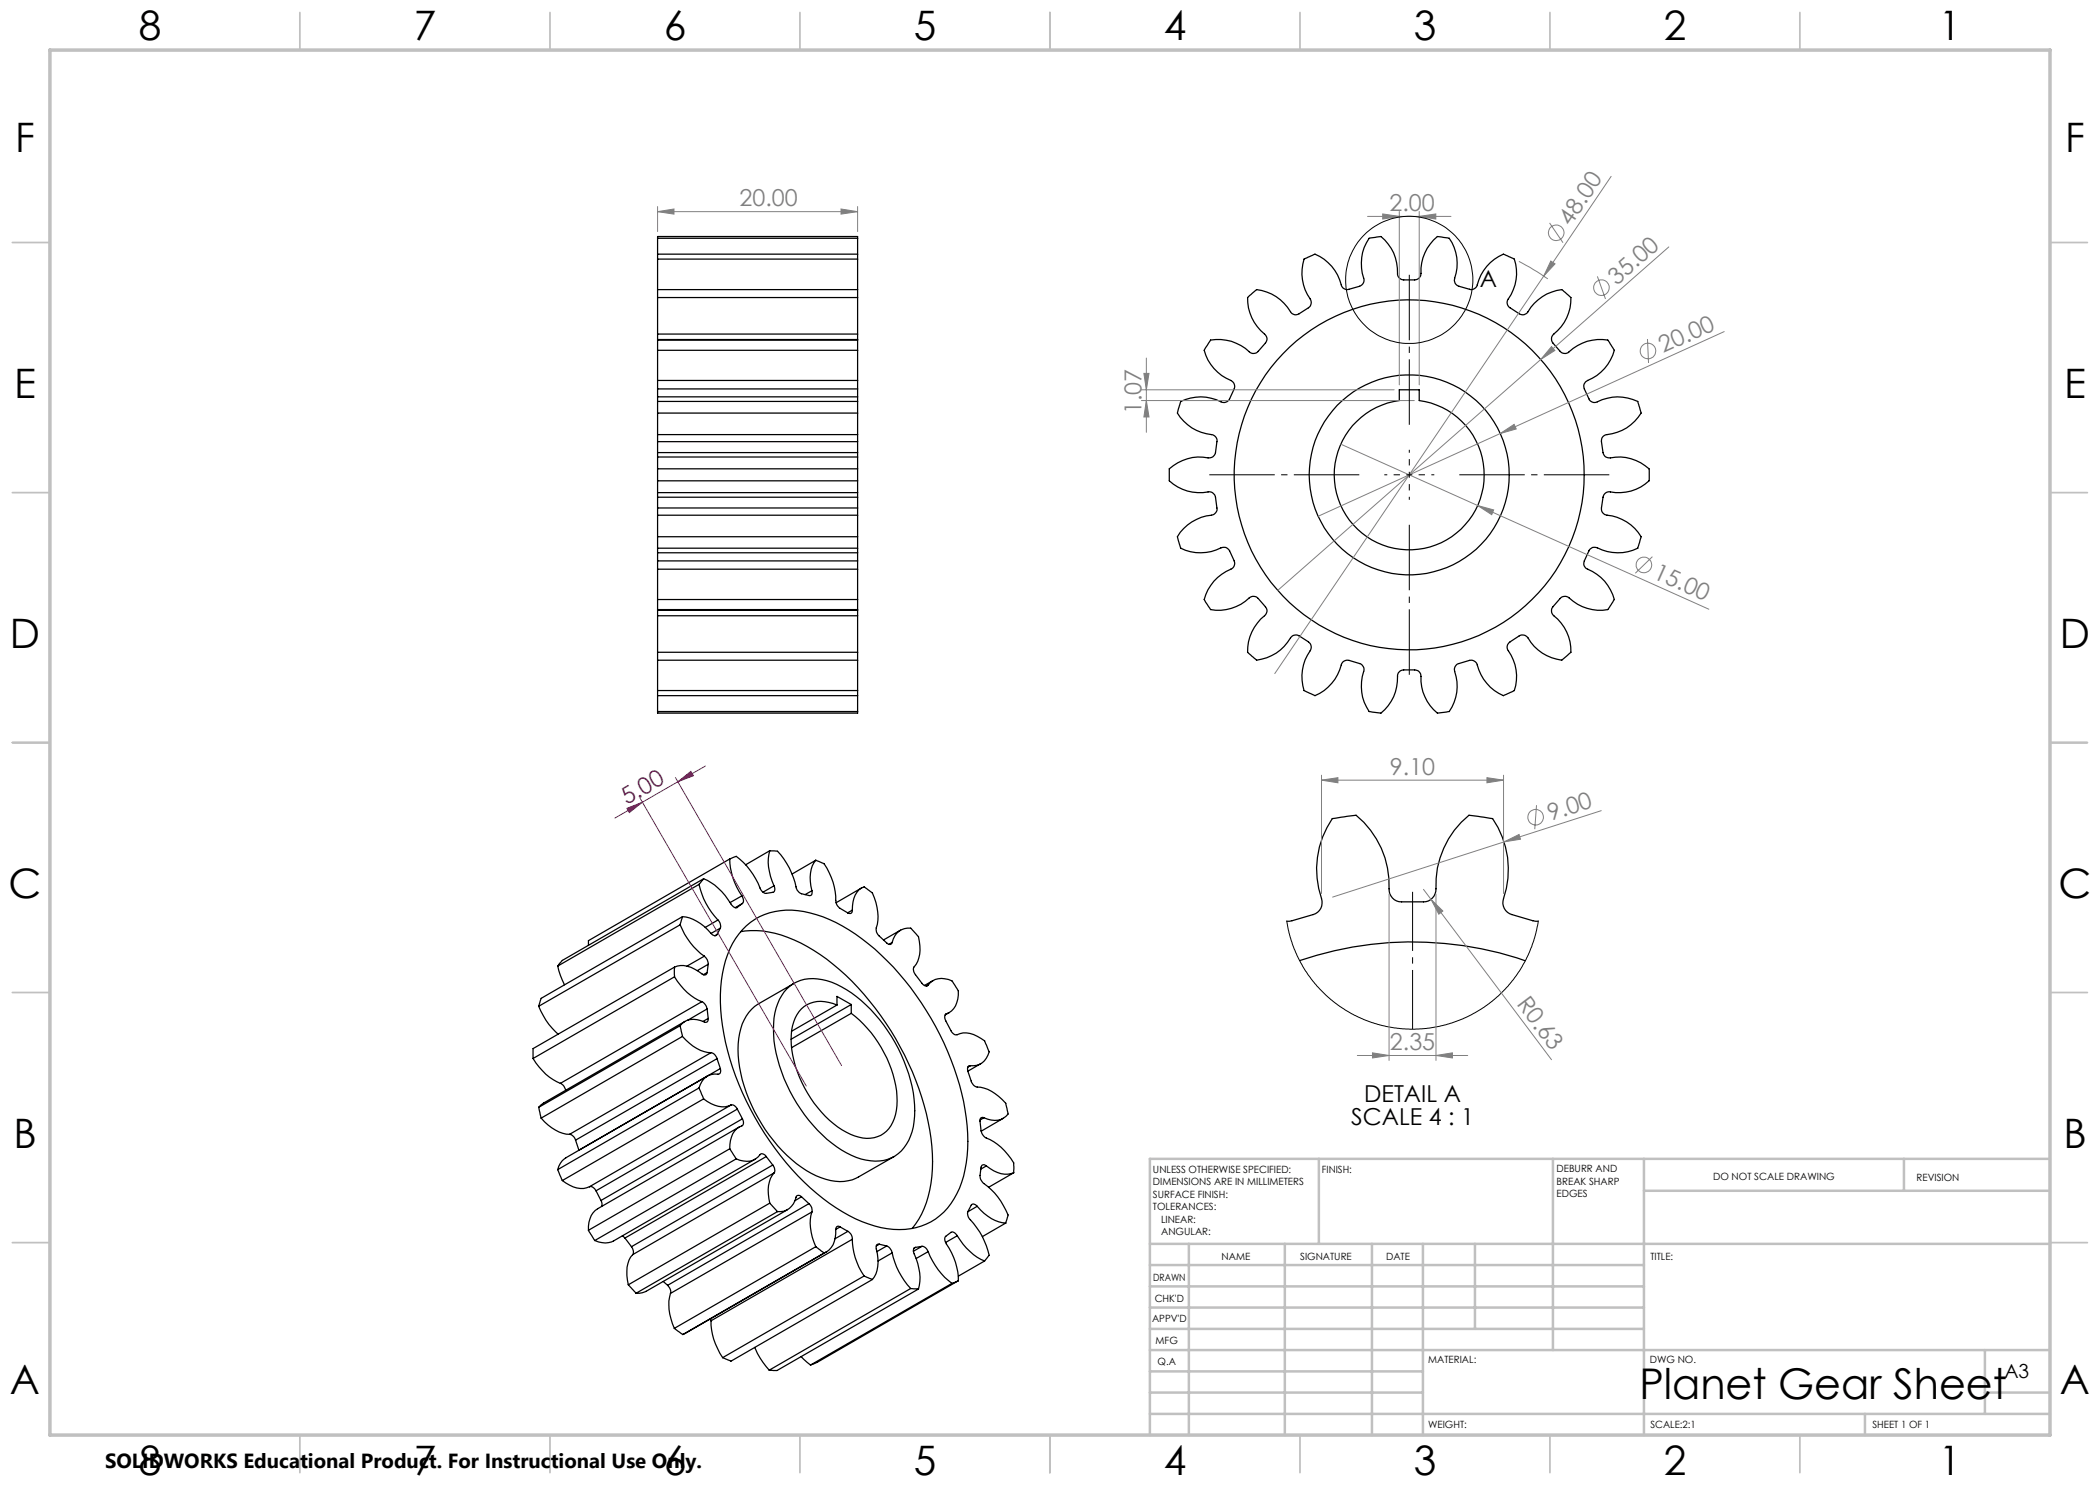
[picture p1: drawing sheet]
<svg xmlns="http://www.w3.org/2000/svg" width="420mm" height="297mm" viewBox="0 0 420 297" stroke-linecap="round" stroke-linejoin="round" font-family="sans-serif">
<g fill="none" stroke="#000" stroke-width=".25">
<path d="M131.5 59.5v7.3M131.5 57.9v1.6M131.5 51.8v6.1M131.5 50.8v1M131.5 47.7v3.1M131.5 47.7v-.4h40v.4M131.5 59.5h40M131.5 57.9h40M131.5 51.8h40M131.5 50.8h40M131.5 47.7h40M171.5 59.5v7.3"/>
<path d="M171.5 57.9v1.6M171.5 51.8v6.1M171.5 50.8v1M171.5 47.7v3.1M249.5 59.5l1.8-1.6a9.6 9.6 0 0 1 7.1 4.8l.7 .3 .7-.2 2.1-1.4 .4-.9a2.66 2.66 0 0 0-.8-1.6 9.2 9.2 0 0 1-.7-7.1l2.2-1a9.6 9.6 0 0 1 5.5 6.6l.3 .3 .8 .2 2.3-.6 .6-.5 .3-.4a2.57 2.57 0 0 0-.3-1.8 9.1 9.1 0 0 1 1.3-6.9l2.4-.4a9.7 9.7 0 0 1 3.4 7.9l.4 .5 .7 .3 2.5-.1 .5-.2 .3-.3a2.66 2.66 0 0 0 .2-1.8 9.1 9.1 0 0 1 3.3-6.3l2.3 .4a9.4 9.4 0 0 1 1.1 8.4l.2 .7 .7 .5 2.3 .6 1-.3a2.38 2.38 0 0 0 .7-1.6 8.9 8.9 0 0 1 4.9-5.2l2.2 1a9.5 9.5 0 0 1-1.5 8.5l.1 .7 .3 .4 2.3 1.5 .5 .1 .4-.2a2.23 2.23 0 0 0 1.2-1.3 9.2 9.2 0 0 1 6.1-3.6l1.9 1.6a9.1 9.1 0 0 1-3.6 7.5l-.3 .7 .1 .7 1.6 1.9a1.24 1.24 0 0 0 1.8 0 9 9 0 0 1 7.8-2.3l1.3 2.1a9.7 9.7 0 0 1-5.8 6.3l-.3 .6 .1 .8 1 2.2 .8 .5a2.64 2.64 0 0 0 1.7-.6 9.1 9.1 0 0 1 7.2 .4l.6 2.3a9.6 9.6 0 0 1-7.3 4.5l-.5 .5-.1 .5 .3 2.4 .5 .9 .7 .2a9.1 9.1 0 0 1 8 2.2v2.4a9.5 9.5 0 0 1-8.2 2.2l-.5 .2-.4 .6-.4 2.4 .1 .7 .5 .6 .3 .1a9.3 9.3 0 0 1 7 4.3l-.6 2.3a9.3 9.3 0 0 1-8.4-.1h-.7l-.6 .5-1 2.2a1.19 1.19 0 0 0 .6 1.6 8.9 8.9 0 0 1 5.4 6.1l-1.3 2a9.1 9.1 0 0 1-7.9-2.5l-.5-.1-.8 .1-1.8 2a1.29 1.29 0 0 0 .2 1.8 9 9 0 0 1 3.4 7.3l-1.9 1.5a9.1 9.1 0 0 1-6.8-4.6l-.5-.3-.7-.1-2.3 1.4a1.22 1.22 0 0 0-.3 1.7 8.9 8.9 0 0 1 1.2 8l-2.2 1a9.7 9.7 0 0 1-5.5-6.6l-.6-.4-.5-.1-2.6 .8-.5 .5-.1 .8a9.2 9.2 0 0 1-1.1 8.2l-2.3 .3a9.4 9.4 0 0 1-3.4-7.8l-.4-.6-.5-.2h-2.5l-.7 .2-.3 .3-.2 .5a9.1 9.1 0 0 1-3.3 7.6l-2.4-.3a9.8 9.8 0 0 1-1-8.5l-.1-.5-.6-.5-2.3-.7-.5-.1-.5 .2-.5 .5a9.1 9.1 0 0 1-5.3 6.4l-2.2-1a9.3 9.3 0 0 1 1.3-8.2l.2-.5-.3-.7-2.2-1.5a1.27 1.27 0 0 0-1.7 .4 9 9 0 0 1-6.8 4.4l-1.8-1.5a9.8 9.8 0 0 1 3.7-7.7l.2-.5-.2-.7-1.6-1.9-.6-.4h-.5l-.5 .1a9.2 9.2 0 0 1-7.9 2.5l-1.3-2a9.5 9.5 0 0 1 5.8-6.3l.2-.4 .1-.8-1-2.2-.7-.7h-.8a9.3 9.3 0 0 1-8.3 .1l-.6-2.3a9.6 9.6 0 0 1 7.2-4.4l.6-.6 .1-.4-.4-2.7-.6-.7a2.58 2.58 0 0 0-1.8 0 8.9 8.9 0 0 1-6.7-2.3v-2.4a9.3 9.3 0 0 1 8-2.2l.7-.2 .4-.6 .4-2.5a1.22 1.22 0 0 0-1.1-1.4 8.9 8.9 0 0 1-6.8-4.3l.6-2.3a9.6 9.6 0 0 1 8.6 .2l.7-.2 .4-.3 1-2.2 .1-.5-.1-.5-.4-.6a9.4 9.4 0 0 1-5.6-6.1l1.3-2.1a9.8 9.8 0 0 1 8.2 2.6l.7 .1 .5-.3 1.6-1.8 .3-.7-.3-.9a9.3 9.3 0 0 1-3.6-7.5zM131.5 79.4v.9M131.5 70.1v6M131.5 68v2.1M131.5 76.1v1.7M131.5 66.8v1.1M131.5 79.4h40M131.5 67.9h40"/>
<path d="M131.5 76.1h40M131.5 70.1h40M131.5 68h40M131.5 67.9v.1M131.5 77.8v1.6M131.5 77.8h40M131.5 66.8h40M171.5 79.4v.9M171.5 70.1v6M171.5 68v2.1M171.5 76.1v1.7M171.5 66.8v1.1"/>
<path d="M171.5 67.9v.1M171.5 77.8v1.6M131.5 93.8v2.4M131.5 91.4v2.4M131.5 96.2v2.3M131.5 80.3v2.3M131.5 82.6v4.3M131.5 90.5v.9M131.5 98.5v.9M131.5 86.9v1.4M131.5 91.4h40M131.5 98.5h40"/>
<path d="M131.5 96.2h40M131.5 93.8h40M131.5 80.3h40M131.5 82.6h40M131.5 86.9h40M131.5 90.5h40M131.5 99.4h40M131.5 88.3v2.2M131.5 99.4v2.2M131.5 88.3h40M171.5 93.8v2.4M171.5 91.4v2.4"/>
<path d="M171.5 96.2v2.3M171.5 80.3v2.3M171.5 82.6v4.3M171.5 90.5v.9M171.5 98.5v.9M171.5 86.9v1.4M171.5 88.3v2.2M171.5 99.4v2.2M271.4 84.3a14.7 14.7 0 0 1 8.5-4.2v-2.1h3.9v2.1a15 15 0 0 1 12.1 20.1 15 15 0 0 1-22.2 7.4 15 15 0 0 1-2.3-23.3zM131.5 103v4.3M131.5 107.3v2.3M131.5 109.6v1"/>
<path d="M131.5 113.8v6.1M131.5 119.9v2M131.5 101.6v1.4M131.5 112.2v1.6M131.5 110.6h40M131.5 107.3h40M131.5 103h40M131.5 109.6h40M131.5 119.9h40M131.5 113.8h40M131.5 110.6v1.6M131.5 101.6h40"/>
<path d="M131.5 112.2h40M171.5 103v4.3M171.5 107.3v2.3M171.5 109.6v1M171.5 113.8v6.1M171.5 119.9v2M171.5 101.6v1.4M171.5 112.2v1.6M171.5 110.6v1.6M131.5 121.9v.2M131.5 123.2v7.3M131.5 130.5v1.5"/>
<path d="M131.5 122.1v1.1M131.5 132v6.1M131.5 138.1v1M131.5 139.1v3.2M131.5 122.1h40M131.5 121.9h40M131.5 130.5h40M131.5 123.2h40M131.5 132h40M131.5 138.1h40M131.5 139.1h40M171.5 121.9v.2"/>
<path d="M171.5 123.2v7.3M171.5 130.5v1.5M171.5 122.1v1.1M171.5 132v6.1M171.5 138.1v1M171.5 139.1v3.2M131.5 142.3v.3h40v-.3M131.5 142.3h40M139.8 176.9a15 15 0 0 0 3.8 7.1M139.8 176.9l-28.3 16.3M140.7 175.8l-.9 1.1M140.7 175.8a13.1 13.1 0 0 1 5.8 5.4l.5 .3h.5"/>
<path d="M140.7 175.8l-28.2 16.3-1 1.1M145.9 171.8a13.2 13.2 0 0 0 2.5 7.4M145.9 171.8l1.3-.5a15.7 15.7 0 0 1 5.1 6.8l.3 .3 .5 .3 1.5-.2a.85 .85 0 0 0 .2-1.3M145.9 171.8l-28.2 16.3v1M148.4 179.2a1.23 1.23 0 0 1 .1 1.5M148.4 179.2l-2.4 1.3M154 170.1a10.1 10.1 0 0 0 .8 7.1M154 170.1l1.3 .1a6.6 6.6 0 0 1 2 2.5 21 21 0 0 1 2.2 5.4l.6 .6 1.7 .4a.6 .6 0 0 0 .6-.3 .6 .6 0 0 0 0-.7M154 170.1l-4.9 2.9M154.8 177.2l-2.2 1.2M162.4 178.1l-1.4 .8M163.2 172a6.8 6.8 0 0 0-.8 6.1"/>
<path d="M163.2 172l1.4 .6a8.6 8.6 0 0 1 2 3.9l.4 1.9 .1 1.7a1.91 1.91 0 0 0 .9 1.6l1.6 .9a.55 .55 0 0 0 .6 0 .55 .55 0 0 0 .3-.6M163.2 172l-4.8 2.8M172.3 177.6l-5.1 2.9M111.5 193.2l.6 1.9 .8 1.9M134.9 193.4a5.4 5.4 0 0 1 5.5 1.4 .59 .59 0 0 0 .6 .2 .59 .59 0 0 0 .4-.5M134.9 195.4a11.4 11.4 0 0 0 5.5 4.9M134.9 193.4v2M134.9 193.4l-28.3 16.3v2M134.9 195.4l-28.3 16.3M136 185a14 14 0 0 0 4.9 6.2M136 185l-28.3 16.3M136.5 183.3l-.5 1.7"/>
<path d="M136.5 183.3a8.6 8.6 0 0 1 5.7 3.4M136.5 183.3l-28.3 16.4-.5 1.6M140.9 191.2a1.94 1.94 0 0 1 .7 1.7M140.9 191.2l-3.5 2M141.4 194.5l-.7 .4M141.6 192.9l-.2 1.6M141.6 192.9l-2.1 1.2M142.2 186.7a.71 .71 0 0 0 1.2 .2M143.4 186.9l-.4 .2M143.6 184a1.68 1.68 0 0 1 .5 1.6M143.6 184l-2.6 1.5M144.1 185.6l-.7 1.3"/>
<path d="M144.1 185.6l-1.9 1.1M147.5 181.5h-.1M148.1 186.3a20 20 0 0 1 13.3 3 49.6 49.6 0 0 1 17.7 18.4 51.5 51.5 0 0 1 7.4 24.6 20.2 20.2 0 0 1-4.1 13.4M148.5 185.9a13.1 13.1 0 0 1 13.5-3.3 34 34 0 0 1 15.4 9.6 57 57 0 0 1 15.9 31.4 26.8 26.8 0 0 1-1.9 15.1 12.5 12.5 0 0 1-14 7 30.8 30.8 0 0 1-15.4-8.1 57.3 57.3 0 0 1-17.7-34 24.6 24.6 0 0 1 2.8-15.9zM148.5 180.7l-1 .8M148.5 180.7l-1.5 .8M157.4 197.8a7.7 7.7 0 0 1 8-1.7 23.9 23.9 0 0 1 12.1 10 28.8 28.8 0 0 1 5.4 17.2 9.6 9.6 0 0 1-3.9 7.9 9.2 9.2 0 0 1-8.7-.1 28.6 28.6 0 0 1-12.9-14.1 24.1 24.1 0 0 1-2.4-14.4 9.6 9.6 0 0 1 2.4-4.8zM158.8 196.7l-7 4a8.9 8.9 0 0 0-4.1 7 27.3 27.3 0 0 0 4.6 17 26.8 26.8 0 0 0 10.9 10.5 9.7 9.7 0 0 0 8 .5l7.6-4.4M170.5 182a5 5 0 0 1 1.8-4.4l.5-.2 1 .7a2.08 2.08 0 0 1 1.1 1.5 9.6 9.6 0 0 1 .3 6.3l.1 .5 .4 .6 1.6 1.6a.58 .58 0 0 0 .6 .3 .58 .58 0 0 0 .5-.4M170.5 182l-1 .6M178.4 188.5a3.4 3.4 0 0 1 3.7-2.9l1 1.1a2.95 2.95 0 0 1 .9 2.5 5.8 5.8 0 0 1-1.3 4.4l.1 .9 1.6 2.2a.78 .78 0 0 0 1.2 .3M178.4 188.5l-.6 .4"/>
<path d="M180.1 186l-3.4 2M185.6 197a3.5 3.5 0 0 1 5-.6l.3 .5a3.1 3.1 0 0 1 .4 3.7 3.3 3.3 0 0 1-2 2.2M185.6 197l-.3 .2M186.6 196.1l-1.7 1M257.4 184.2l1-.1 4.2-1.2a2.48 2.48 0 0 0 1.7-3.2 18 18 0 0 1 2.2-16l4.7-.6a18.3 18.3 0 0 1 6.6 15.2 2.46 2.46 0 0 0 2.5 2.1h4.4a2.53 2.53 0 0 0 2.5-2.6 18 18 0 0 1 6.6-14.7l4.7 .6a18.2 18.2 0 0 1 2.1 16.5 2.45 2.45 0 0 0 1.8 2.7l4.2 1.2 1.1 .1M259.9 192.1a69.5 69.5 0 0 1 45.1 .1M106.6 211.7a11.4 11.4 0 0 0 5.5 5M107.7 201.3l.5 .9a13.6 13.6 0 0 0 3.4 4.6M112.1 216.7a1.86 1.86 0 0 1 1 1.3M136 205.1l.5 2.2M136 205.1l-28.3 16.4M136.5 207.3a8.2 8.2 0 0 0 5.7 3.2"/>
<path d="M136.5 207.3l-28.3 16.3M137 204.3l-28.3 16.3-1 .9M139.8 217.6l.9 2.2M139.8 217.6l-28.3 16.3M140.4 200.3a2.03 2.03 0 0 1 1 1.5M140.4 200.3l-28.3 16.4M140.7 219.8a5.2 5.2 0 0 0 5.5 1.2M140.7 219.8l-28.2 16.3M141.4 201.8l.2 1.9M141.4 201.8l-3.9 2.2M141.5 215.2l-28.3 16.4a3.5 3.5 0 0 0-1.7 2.3M141.6 203.7a.55 .55 0 0 1-.1 .6 .55 .55 0 0 1-.6 .1 3.7 3.7 0 0 0-4.9 .7"/>
<path d="M141.6 203.7l-1 .6M142.2 210.5a1.55 1.55 0 0 1 1.2 1.2M142.2 210.5l-28.3 16.4M143.4 211.7l.7 2M143.4 211.7l-28.3 16.3M144.1 213.7a.73 .73 0 0 1-.5 1.1 3.3 3.3 0 0 0-3.8 2.8M144.1 213.7l-28.3 16.3-.7-2M167.4 201a6.5 6.5 0 0 0-6.6 .3 8.6 8.6 0 0 0-2.5 7.6 23.8 23.8 0 0 0 10.1 17.1 8.5 8.5 0 0 0 7.1 1.3 6.5 6.5 0 0 0 3.9-6.1 22.4 22.4 0 0 0-5.9-15.5l-1.6-1.7-1.6-1.3M167.4 201l-9.1 5.3M170.3 200.9v1.8M170.3 200.9l-2.9-1.6v1.7M170.3 202.7l-12 6.8"/>
<path d="M170.3 200.9l-12.1 7M189.3 202.8a1.01 1.01 0 0 0-.1 1.4l1 1.9a1.18 1.18 0 0 0 1.8 .6 5 5 0 0 1 4.2 1 2.45 2.45 0 0 1 1.2 1.6l.4 1.1a3.4 3.4 0 0 1-3.7 2.7M189.3 202.8l-.2 .1M189.8 202.5l-.8 .5M193.6 214.2l.6 2a1.61 1.61 0 0 0 1.9 1.2 8.9 8.9 0 0 1 5.1 3.3l.4 2.1a3.7 3.7 0 0 1-4.8 .8M194.1 213.1a.69 .69 0 0 0-.5 1.1M194.1 213.1l-.5 .3M196.2 212.7l-2.6 1.5M107.7 221.5l.5 2.1M108.2 223.6a8.3 8.3 0 0 0 5.7 3.3M111.5 233.9l1 2.2M112.5 236.1a5.7 5.7 0 0 0 4.8 1.5l.6-.3"/>
<path d="M113.9 226.9a1.57 1.57 0 0 1 1.2 1.1M117.9 237.3a1.22 1.22 0 0 1 1.3 .9M119.2 238.2l1 1.9M145.9 229.8l1.3 2M145.9 229.8l-28.2 16.3M146.2 221a1.16 1.16 0 0 1 1.3 .8M146.2 221l-28.3 16.3M147.2 231.8l-28.2 16.3M147.5 221.8l1 2M147.5 221.8l-28.3 16.4M147.8 225.4l-28.3 16.4a4.3 4.3 0 0 0-1.8 4.3M148.5 223.8a1.01 1.01 0 0 1-.1 1.4 3.8 3.8 0 0 0-2.4 3.7l-.1 .9"/>
<path d="M148.5 223.8l-28.3 16.3M151 231.8l-28.3 16.4a4.1 4.1 0 0 1-3.7-.1M153.2 231.3a.82 .82 0 0 0-1.2-.4 3.6 3.6 0 0 1-4.8 .9M153.2 231.3l1.4 1.7M153.2 231.3l-28.2 16.3M154.6 233a1.41 1.41 0 0 1 .2 1.6M154.6 233l-28.3 16.3M154.8 234.6a6.6 6.6 0 0 0-.8 6M154.8 234.6l-28.3 16.3M160.3 239.4a.6 .6 0 0 0-.6-.3 .6 .6 0 0 0-.5 .4 3.4 3.4 0 0 1-3.7 2.8M160.3 239.4l1.5 1.3M160.3 239.4l-1.3 .7"/>
<path d="M196.8 223.6a.55 .55 0 0 0-.7 0 .55 .55 0 0 0-.1 .7l.2 1.9a2.03 2.03 0 0 0 1.1 1.4 11.4 11.4 0 0 1 5.4 5v2M196.8 223.6l-.8 .4M197.3 233.2a5.3 5.3 0 0 0 5.4 1.4M197.3 233.2a.59 .59 0 0 0-.6-.2 .59 .59 0 0 0-.5 .4l-.2 1.7a1.94 1.94 0 0 0 .8 1.6 14 14 0 0 1 4.8 6.3l-.4 1.6M197.3 233.2l-1.1 .6M200.7 223.7l-4.4 2.5M202.7 234.6l-5 2.9M117.7 246.1l1.3 2M120.2 240.1l.2 .7-.1 .5M124.5 247.2l.5 .4M125 247.6l1.3 1.7M125.7 257l1.5 1.7"/>
<path d="M126.3 249.3a1.4 1.4 0 0 1 .2 1.6M126.5 250.9a6.4 6.4 0 0 0-.8 6.1M132.6 256.3l.9 .8M133.5 257.1a1.69 1.69 0 0 1 .6 1.6M134.1 258.7a9.9 9.9 0 0 0 .8 7M154 240.6l1.5 1.7M154 240.6l-28.3 16.4M155.5 242.3l-28.3 16.4M157.5 241.9l-28.3 16.4-.7 .2-1.3 .2M161.8 240.7a1.64 1.64 0 0 1 .6 1.7M161.8 240.7l-28.3 16.4M162.4 242.4a9.9 9.9 0 0 0 .8 6.9"/>
<path d="M162.4 242.4l-28.3 16.3M163.2 249.3l-28.3 16.4M165.3 250.4l-28.7 16.5M167.1 245.9a4.9 4.9 0 0 1-1.7 4.4l-.6 .3-1.6-1.3M168 245.4a.54 .54 0 0 0-.6-.1 .54 .54 0 0 0-.3 .6M168 245.4l1.6 .9M168 245.4l-.9 .5M169.6 246.3a1.71 1.71 0 0 1 .9 1.6M169.6 246.3l-2.6 1.5M170.5 247.9a13.1 13.1 0 0 0 2.3 7.3M170.5 247.9l-28.3 16.3M172.8 255.2l1.7 .7"/>
<path d="M172.8 255.2l-28.3 16.3M174.5 255.9l-28.3 16.3-1.7-.7M175.9 248.8a.6 .6 0 0 0-.7 .3 .6 .6 0 0 0 .1 .7 6.8 6.8 0 0 1-.8 6.1M175.9 248.8l1.4 .4M175.9 248.8l-.6 .4M177.3 249.2a1.87 1.87 0 0 1 1.1 1.4M177.3 249.2l-1.9 1.1M178.4 250.6a14.9 14.9 0 0 0 3.7 7.1M178.4 250.6l-2.8 1.6M182.1 257.7l1.6 .1M182.1 257.7l-28.3 16.3M183.1 249.5a.85 .85 0 0 0-.3 1.3 10.1 10.1 0 0 1 .9 7"/>
<path d="M183.1 249.5l-.3 .1M183.7 257.8l-28.3 16.3-1.6-.1M184.4 249.3a1.42 1.42 0 0 1 1.2 1M184.4 249.3l-1.3 .2M184.4 249.3l-1.7 1M185.6 250.3a14 14 0 0 0 4.8 6.4M185.6 250.3l-2.4 1.4M190.4 256.7l-28.3 16.3M191.5 247.2a12.1 12.1 0 0 0 5.4 5M191.5 247.2a1.02 1.02 0 0 0-1.3-.7l-1 .8a1.23 1.23 0 0 0 .1 1.5 12.8 12.8 0 0 1 2.4 7.3M191.5 247.2l-2.4 1.3M191.7 256.1l-1.3 .6"/>
<path d="M191.7 256.1l-28.3 16.4-1.3 .5M195.4 241.3a8.2 8.2 0 0 0 5.8 3.3M195.4 241.3a.71 .71 0 0 0-1.2-.3l-.6 1.3a1.68 1.68 0 0 0 .5 1.6 15 15 0 0 1 3.7 7.2l-.9 1.1M195.4 241.3l-1.8 1.1M196.9 252.2l-5.2 3M201.2 244.6l-4.7 2.7M134.9 265.7l1.7 1.2M137 266.7l-.4 .2M142.1 263.7l.1 .5M142.2 264.2a12.7 12.7 0 0 0 2.3 7.3M151 269.5l.1 .2a14.8 14.8 0 0 0 2.7 4.3M160.2 271.3l1.9 1.7"/>
<circle cx="281.8" cy="95" r="35"/>
<circle cx="281.8" cy="95" r="20"/>
</g>
<path d="M257.4 184.2l.4 2.4 .6 2.1 1 2.5 1.1 2 2.4 3.5 3.3 3.3 1.8 1.3 2.4 1.5 3.5 1.5 3.5 1 2.1 .4 2.5 .1 3.8-.2 2.2-.4 2.3-.6 3.9-1.6 2.6-1.6 1.6-1.2 3.3-3 1.6-2.1 1.2-1.9 1.8-3.8 .9-2.7 .5-2.5" fill="none" stroke="#000" stroke-width=".2"/>
<g fill="none" stroke="#808080" stroke-width=".2">
<path d="M322.2 35.3l-13.4 19.9M303.8 52.3l2.2 1.2 3.6 2.3M308.8 55.2l-53.8 79.5M309.9 44.6l2.7 3.9M310.2 52.2l.8 .6-2.2 2.4z"/>
<circle cx="311.3" cy="46.6" r="1.56"/>
</g>
<g fill="none" stroke="#c0c0c0" stroke-width=".35">
<path d="M60 2.5v7.5M110 2.5v7.5M160 2.5v7.5M210 2.5v7.5M260 2.5v7.5M310 2.5v7.5M360 2.5v7.5M2.5 48.5h7.5M410 48.5h7.5M2.5 98.5h7.5M410 98.5h7.5M2.5 148.5h7.5"/>
<path d="M410 148.5h7.5M2.5 198.5h7.5M410 198.5h7.5M2.5 248.5h7.5M410 248.5h7.5M60 287v7.5M110 287v7.5M160 287v7.5M210 287v7.5M260 287v7.5M310 287v7.5M360 287v7.5"/>
</g>
<g fill="none" stroke="#c0c0c0" stroke-width=".5">
<path d="M263.8 231.8v17M310.6 231.8v38.2M328.8 231.8v55.2M328.8 238.2h81.2M380.8 231.8v6.4M410 231.8h-180v55.2M230 248.8h180M230 257.3h98.8M230 253h98.8M237.8 248.8v38.2M257 248.8v38.2M274.4 248.8v38.2"/>
<path d="M284.6 248.8v38.2M295 248.8v17M230 265.8h98.8M230 261.5h98.8M230 278.5h54.6M230 274.3h54.6M230 270h180M397 278.5h13M397 270v12.8M230 282.8h180M373 282.8v4.2"/>
</g>
<path d="M10 10h400v277h-400z" fill="none" stroke="#c0c0c0" stroke-width=".7"/>
<path d="M310.2 52.2l.8 .6-2.2 2.4z" fill="#808080"/>
<g fill="none" stroke="#808080" stroke-width=".2">
<path d="M319.5 55.3l1.6 4.5M333.8 49.4l-25.6 22.5M308.2 71.9l-52.6 46.2M310.3 69.3l.7 .8-2.8 1.8z"/>
<circle cx="320.3" cy="57.5" r="1.55"/>
</g>
<path d="M310.3 69.3l.7 .8-2.8 1.8z" fill="#808080"/>
<g fill="none" stroke="#808080" stroke-width=".2">
<path d="M329.5 67.8l.2 4.8M344.8 66.3l-44.8 20.4M300 86.7l2.8-1.8 .4 .9zM300 86.7l-36.4 16.6"/>
<circle cx="329.6" cy="70.2" r="1.55"/>
</g>
<path d="M300 86.7l2.8-1.8 .4 .9z" fill="#808080"/>
<g fill="none" stroke="#808080" stroke-width=".2">
<path d="M268.1 88.8l27.4 12.3M295.5 101.1l3.2 .9-.4 .9zM295.5 101.1l46.3 20.7M330.5 111.3l-3.4 3.3"/>
<circle cx="328.8" cy="113" r="1.56"/>
</g>
<path d="M295.5 101.1l3.2 .9-.4 .9z" fill="#808080"/>
<path d="M273.5 43.3h16.7M279.9 42.3v34.7M283.8 43.3l3.4-.5v1zM283.8 42.3v34.7" fill="none" stroke="#808080" stroke-width=".2"/>
<path d="M283.8 43.3l3.4-.5v1z" fill="#808080"/>
<path d="M276.5 42.8l3.4 .5-3.4 .5z" fill="none" stroke="#808080" stroke-width=".2"/>
<path d="M276.5 42.8l3.4 .5-3.4 .5z" fill="#808080"/>
<path d="M228.3 78h50.5M229.3 71.6v14.9M228.3 80.1h54.6M229.3 80.1l.5 3.3h-1z" fill="none" stroke="#808080" stroke-width=".2"/>
<path d="M229.3 80.1l.5 3.3h-1z" fill="#808080"/>
<path d="M228.8 74.7h1l-.5 3.3z" fill="none" stroke="#808080" stroke-width=".2"/>
<path d="M228.8 74.7h1l-.5 3.3z" fill="#808080"/>
<circle cx="281.8" cy="56" r="12.7" fill="none" stroke="#000" stroke-width=".2"/>
<path d="M128 159.6l33.3 57.6M135.1 155.5l33.2 57.6M141.1 153.2l-12.6 7.2M125.4 161.7l3.1-1.3-2.6 2.1zM128.5 160.4l-5.5 3.2" fill="none" stroke="#a0006e" stroke-width=".2"/>
<path d="M281.9 95v-5M281.9 95h-5M281.9 95v5M281.9 95h5" fill="none" stroke="#000" stroke-width=".2" stroke-dasharray="15.2 1.3 1.3 1.3" stroke-dashoffset="14.6" stroke-linecap="butt"/>
<path d="M271.9 95h-30M281.9 85v-30M291.9 95h30M281.9 105v30" fill="none" stroke="#000" stroke-width=".2" stroke-dasharray="15.2 1.3 1.3 1.3" stroke-dashoffset="2.1" stroke-linecap="butt"/>
<path d="M125.4 161.7l3.1-1.3-2.6 2.1z" fill="#a0006e"/>
<path d="M135.6 156.3l2.6-2 .5 .8z" fill="none" stroke="#a0006e" stroke-width=".2"/>
<path d="M135.6 156.3l2.6-2 .5 .8z" fill="#a0006e"/>
<path d="M131.5 42.3l3.3-.5v1zM131.5 41.3v5M131.5 42.3h40M171.5 41.3v5" fill="none" stroke="#808080" stroke-width=".2"/>
<path d="M131.5 42.3l3.3-.5v1z" fill="#808080"/>
<path d="M168.2 41.8l3.3 .5-3.3 .5z" fill="none" stroke="#808080" stroke-width=".2"/>
<path d="M168.2 41.8l3.3 .5-3.3 .5z" fill="#808080"/>
<g fill="none" stroke="#808080" stroke-width=".2">
<path d="M300.8 168.4l3-1.5 .3 .9zM300.8 168.4l-34.3 11M307.3 161l-.3 4.8M320.3 162.1l-19.5 6.3"/>
<circle cx="307.1" cy="163.4" r="1.56"/>
</g>
<path d="M300.8 168.4l3-1.5 .3 .9z" fill="#808080"/>
<path d="M277.8 178.8v33.3M287.2 178.8v33.3M271.5 211.1h22M274.5 210.6l3.3 .5-3.3 .5z" fill="none" stroke="#808080" stroke-width=".2"/>
<path d="M274.5 210.6l3.3 .5-3.3 .5z" fill="#808080"/>
<path d="M287.2 211.1l3.3-.5v1z" fill="none" stroke="#808080" stroke-width=".2"/>
<path d="M287.2 211.1l3.3-.5v1z" fill="#808080"/>
<path d="M264.3 155v23.7M264.3 156h36.4M297.4 155.5l3.3 .5-3.3 .6zM300.7 155v23.7" fill="none" stroke="#808080" stroke-width=".2"/>
<path d="M297.4 155.5l3.3 .5-3.3 .6z" fill="#808080"/>
<path d="M264.3 156l3.3-.5v1.1z" fill="none" stroke="#808080" stroke-width=".2"/>
<path d="M264.3 156l3.3-.5v1.1z" fill="#808080"/>
<path d="M284.7 177.9l1.5 2M286.2 179.9l2.4 2.3-.8 .6zM286.2 179.9l24.1 32" fill="none" stroke="#808080" stroke-width=".2"/>
<path d="M286.2 179.9l2.4 2.3-.8 .6z" fill="#808080"/>
<path d="M282.5 205.8v-27.4" fill="none" stroke="#000" stroke-width=".2" stroke-dasharray="15.2 1.3 1.3 1.3" stroke-dashoffset="3.4" stroke-linecap="butt"/>
<text font-size="8.5" x="327.9" y="279.7">Planet Gear Sheet</text>
<g font-size="8.1">
<text x="27.7" y="8">8</text>
<text x="82.7" y="8">7</text>
<text x="132.7" y="8">6</text>
<text x="182.7" y="8">5</text>
<text x="232.7" y="8">4</text>
<text x="282.7" y="8">3</text>
<text x="332.7" y="8">2</text>
<text x="387.7" y="8">1</text>
<text x="3" y="30.4">F</text>
<text x="413" y="30.4">F</text>
<text x="2.8" y="79.6">E</text>
<text x="412.8" y="79.6">E</text>
<text x="2" y="129.6">D</text>
<text x="412" y="129.6">D</text>
<text x="1.7" y="179.6">C</text>
<text x="411.7" y="179.6">C</text>
<text x="2.7" y="229.6">B</text>
<text x="412.7" y="229.6">B</text>
<text x="2" y="278.9">A</text>
<text x="412" y="278.9">A</text>
<text x="27.7" y="295">8</text>
<text x="82.7" y="295">7</text>
<text x="132.7" y="295">6</text>
<text x="182.7" y="295">5</text>
<text x="232.7" y="295">4</text>
<text x="282.7" y="295">3</text>
<text x="332.7" y="295">2</text>
<text x="387.7" y="295">1</text>
</g>
<g font-size="4.7" fill="#808080">
<text x="147.9" y="41.3">20.00</text>
<text x="277.9" y="42.3">2.00</text>
<text x="314.1" y="45.4" transform="rotate(-56 314.1 45.4)">48.00</text>
<text x="323.4" y="57.1" transform="rotate(-41 323.4 57.1)">35.00</text>
<text x="332.7" y="70.7" transform="rotate(-24 332.7 70.7)">20.00</text>
<text x="228.3" y="82.8" transform="rotate(-90 228.3 82.8)">1.07</text>
<text x="330.4" y="115.6" transform="rotate(24 330.4 115.6)">15.00</text>
<text x="278" y="155">9.10</text>
<text x="310.1" y="164.3" transform="rotate(-18 310.1 164.3)">9.00</text>
<text x="303.2" y="200.8" transform="rotate(53 303.2 200.8)">R0.63</text>
<text x="278" y="210.1">2.35</text>
</g>
<g font-size="4.7">
<text x="296" y="57.3">A</text>
<text x="272.8" y="220.5">DETAIL A</text>
<text x="270.2" y="225">SCALE 4 : 1</text>
</g>
<text font-size="4.7" fill="#a0006e" x="125.4" y="161.1" transform="rotate(-30 125.4 161.1)">5.00</text>
<text font-size="4.1" x="21" y="293.7">SOLIDWORKS Educational Product. For Instructional Use Only.</text>
<text font-size="3.9" x="400.9" y="275.5">A3</text>
<g font-size="2">
<text x="230.6" y="234.6">UNLESS OTHERWISE SPECIFIED:</text>
<text x="230.6" y="237.1">DIMENSIONS ARE IN MILLIMETERS</text>
<text x="230.6" y="239.6">SURFACE FINISH:</text>
<text x="264.4" y="234.6">FINISH:</text>
<text x="311.3" y="234.5">DEBURR AND</text>
<text x="311.3" y="237">BREAK SHARP</text>
<text x="311.3" y="239.5">EDGES</text>
<text x="342.6" y="236">DO NOT SCALE DRAWING</text>
<text x="383.3" y="236.2">REVISION</text>
<text x="230.6" y="242.1">TOLERANCES:</text>
<text x="232.2" y="244.6">LINEAR:</text>
<text x="232.2" y="247.1">ANGULAR:</text>
<text x="244.3" y="252">NAME</text>
<text x="260" y="251.9">SIGNATURE</text>
<text x="277.2" y="251.9">DATE</text>
<text x="330.1" y="251.9">TITLE:</text>
<text x="230.6" y="256.1">DRAWN</text>
<text x="230.9" y="260.3">CHK'D</text>
<text x="230.4" y="264.4">APPV'D</text>
<text x="231.1" y="268.8">MFG</text>
<text x="231.5" y="273">Q.A</text>
<text x="285.6" y="272.5">MATERIAL:</text>
<text x="330" y="272.5">DWG NO.</text>
<text x="285.6" y="285.5">WEIGHT:</text>
<text x="330.1" y="285.6">SCALE:2:1</text>
<text x="374.5" y="285.6">SHEET 1 OF 1</text>
</g>
</svg>
